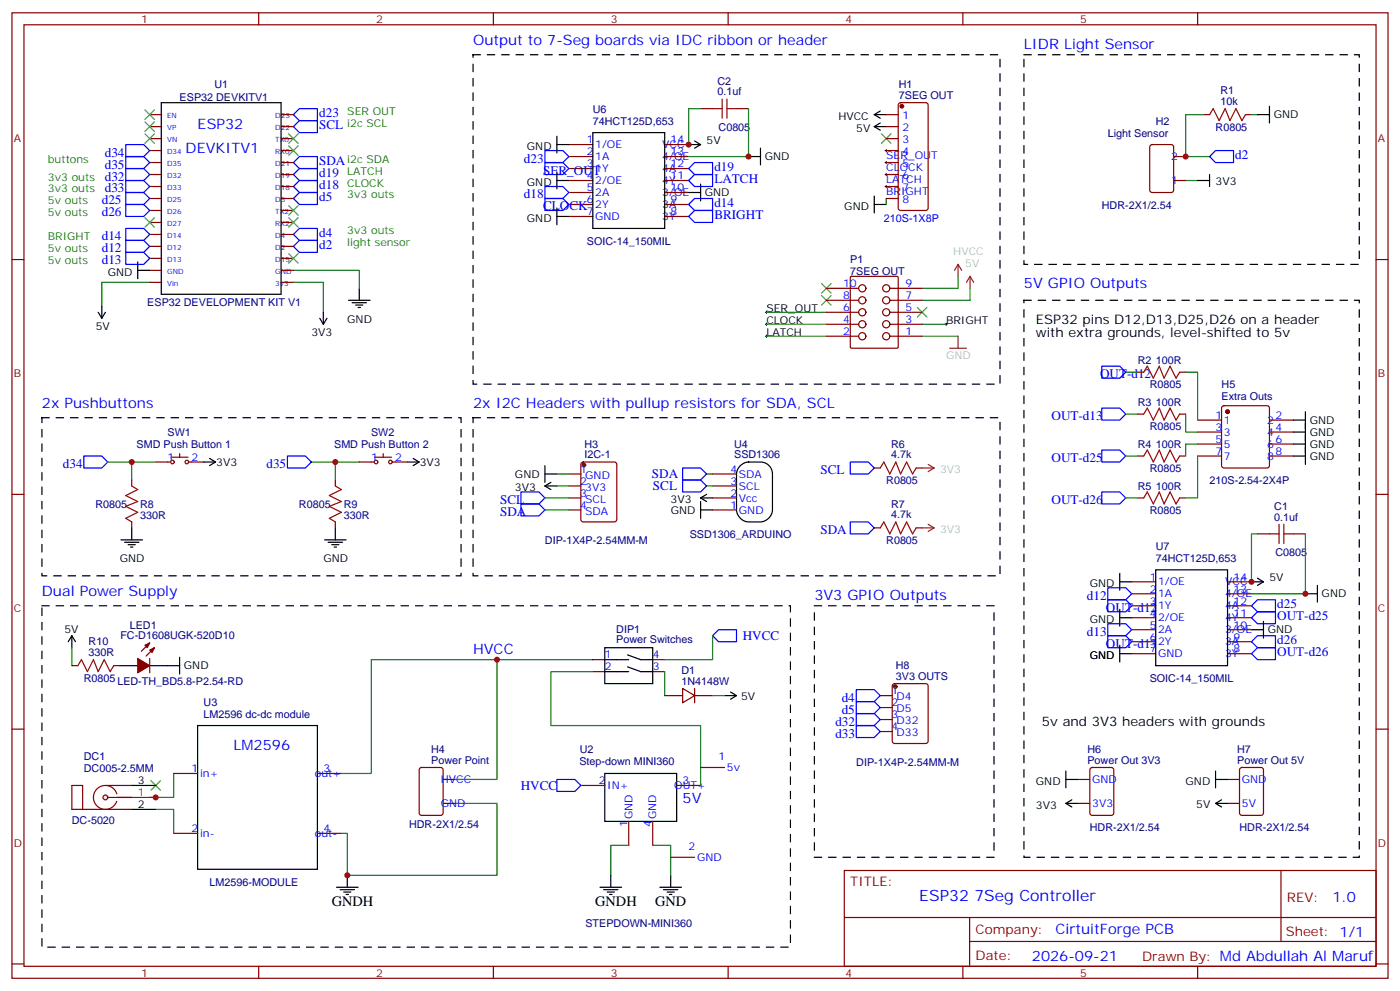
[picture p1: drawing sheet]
<svg xmlns="http://www.w3.org/2000/svg" width="412mm" height="292mm" viewBox="0 0 412 292" stroke-linecap="round" stroke-linejoin="round" font-family="sans-serif">
<g fill="none" stroke="#870000" stroke-width=".35">
<path d="M3.5 3.8h405.4v284.3h-405.4zM7.1 7.3h398.2v277.3h-398.2zM76.2 3.8v3.5M145.3 3.8v3.5M214.5 3.8v3.5M283.6 3.8v3.5M352.8 3.8v3.5M167.6 42.6h7M167.6 46.1h7M167.6 49.6h7M167.6 53.2h7M167.6 56.7h7"/>
<path d="M195.8 42.6h7M195.8 46.1h7M195.8 49.6h7M195.8 53.2h7M195.8 56.7h7M3.5 76.4h3.6M167.6 60.2h7M167.6 63.7h7M195.8 60.2h7M195.8 63.7h7M405.3 76.4h3.6M3.5 145.6h3.6"/>
<path d="M405.3 145.6h3.6M3.5 214.7h3.6M405.3 214.7h3.6M24.3 238.4v-7.1h-3.1v7.1h17.6M31.4 231.3h7.4M31.7 234.8h7.1M51.2 227.8h7M93.5 227.8h7M171.1 231.3h7.1M199.3 231.3h7.1M51.2 245.4h7M93.5 245.4h7"/>
<path d="M185.2 241.9v7.1M192.3 241.9v7.1M248.7 256.4h156.6v28.2h-156.6zM377.3 256.4v20.9M248.7 270.2h156.5M285.6 277.3h119.6M285.6 270.2v14.1M3.5 283.9h3.6M76.2 284.6v3.5M145.3 284.6v3.5M214.5 284.6v3.5M283.6 284.6v3.5"/>
<path d="M352.8 284.6v3.5M405.3 283.9h3.6"/>
</g>
<path d="M174.6 39.1h21.2v28.2h-21.2zM58.2 213.7h35.3v42.3h-35.3zM38.8 231.3h7.1M38.8 238.4h7.1M178.2 227.8h21.1v14.1h-21.1z" fill="none" stroke="#000" stroke-width=".35"/>
<path d="M45.9 238.4h5.3v7M51.2 227.8v7h-7.1" fill="none" stroke="#008700" stroke-width=".35"/>
<path d="M44.4 229.9l2.9 2.8M47.3 229.9l-2.9 2.8" fill="none" stroke="#3c3" stroke-width=".35"/>
<path d="M38.8 234.8h7.1" fill="none" stroke="#f00" stroke-width=".35"/>
<circle cx="31" cy="234.8" r=".71" fill="#f0f0f0" stroke="#870000" stroke-width=".35"/>
<g fill="none" stroke="#870000" stroke-width=".35">
<path d="M44.1 33.8h3.5M44.1 37.3h3.5M82.9 33.8h3.5M82.9 37.3h3.5M261.1 33.8h3.5M261.1 37.3h3.5M264.8 30.4l.5-.2h7.4l.6 .5 .1 30.6-.5 .6-7.6 .1-.7-.5v-30.6zM44.1 40.8h3.5M44.1 44.3h3.5M44.1 47.9h3.5M44.1 51.4h3.5M44.1 54.9h3.5"/>
<path d="M44.1 58.5h3.5M82.9 40.8h3.5M82.9 44.3h3.5M82.9 47.9h3.5M82.9 51.4h3.5M82.9 54.9h3.5M82.9 58.5h3.5M261.1 40.8h3.5M261.1 44.3h3.5M261.1 47.9h3.5M261.1 51.4h3.5M261.1 54.9h3.5"/>
<path d="M261.1 58.5h3.5M44.1 62h3.5M44.1 65.5h3.5M44.1 69h3.5M44.1 72.6h3.5M44.1 76.1h3.5M44.1 79.6h3.5M82.9 62h3.5M82.9 65.5h3.5M82.9 69h3.5M82.9 72.6h3.5M82.9 76.1h3.5"/>
<path d="M82.9 79.6h3.5M44.1 83.1h3.5M82.9 83.1h3.5M250.5 81.6l.3-.2h13.4l.3 .2 .1 20.6-.2 .3-13.6 .1-.3-.2zM167.6 139.6h3.5M171.3 136.3l.5-.2h9.2l.6 .4 .1 16.5-.5 .6-9.4 .1-.6-.5-.1-16.4zM167.6 143.1h3.5M167.6 146.6h3.5M167.6 150.2h3.5M34.4 233.8a3.5 3.5 0 0 0-5.4-1.8 3.5 3.5 0 0 0-.1 5.7 3.5 3.5 0 0 0 5.5-1.7"/>
</g>
<path d="M261.1 58.5v1.7M86.4 79.6h19.4v5.3M44.1 83.1h-14.1v7.1M86.4 83.1h8.8v8.9M271.6 95.5h7.1M174.6 194.3h-65.2v33.5h-8.9M134.1 236.6h12.3v21.2h-44.1v-12.4h-1.8M185.2 249h-5.3v8.8M192.3 249h5.3v8.8" fill="none" stroke="#008700" stroke-width=".35"/>
<g fill="none" stroke="#000" stroke-width=".35">
<path d="M47.5 30.2h35.3v56.5h-35.3zM257.5 37.3h3.6M257.5 37.3l1.8 1M257.5 33.8h3.6M257.5 33.8l1.8 1M259.3 36.2l-1.8 1.1M259.3 32.7l-1.8 1.1M164 53.2h3.6M164 40.1v4.9M164 50.7v4.9M164 42.6h3.6M202.8 42.6h3.6"/>
<path d="M202.8 56.7h3.6M204.6 41.5l1.8 1.1M206.4 54.2v5M206.4 42.6l-1.8 1M220.5 46.1h3.5M224 43.6v5M257.5 57.7v5M40.6 79.6h3.5M40.6 77.2v4.9M164 61.3v4.9M164 63.7h3.6M257.5 60.2h3.6"/>
<path d="M102.7 88.4h6.3M103.7 89.1h4.2M104.8 89.9h2.1M105.5 90.6h.7M105.8 84.9v3.5M160.5 139.6h3.5M160.5 137.1v5M206.4 147.7v4.9M206.4 150.2h3.5M102.3 257.8v3.5M179.9 257.8v3.5M197.6 257.8v3.5"/>
<path d="M99.1 261.3h6.4M100.2 262h4.2M101.2 262.7h2.2M102 263.4h.7M176.7 261.3h6.4M177.8 262h4.2M178.9 262.7h2.1M179.6 263.4h.7M194.4 261.3h6.3M195.4 262h4.3M196.5 262.7h2.1M197.2 263.4h.7"/>
</g>
<g fill="none" stroke="#000" stroke-width=".29">
<path d="M260.7 44.3h.7M260.7 47.9h.7M260.7 51.4h.7M260.7 54.9h.7M261.1 44v.7M261.1 47.5v.7M261.1 51v.8M261.1 54.6v.7M225.4 92h.7M225.4 95.5h.7M225.4 99h.7M225.8 91.6v.7"/>
<path d="M225.8 95.1v.7M225.8 98.7v.7M278.3 95.5h.7M278.7 95.1v.7"/>
</g>
<path d="M259.6 39.4l2.9 2.8M262.5 39.4l-2.9 2.8M242 83.5l2.8 2.8M242 87l2.8 2.9M244.8 83.5l-2.8 2.8M244.8 87l-2.8 2.9M270.2 90.6l2.8 2.8M273 90.6l-2.8 2.8" fill="none" stroke="#3c3" stroke-width=".35"/>
<g fill="#870000" stroke="#870000" stroke-width=".35">
<circle cx="265.6" cy="31.3" r=".53"/>
<circle cx="172" cy="136.9" r=".53"/>
</g>
<g fill="none" stroke="#00f" stroke-width=".35">
<path d="M86.4 33.8l1.8-1.8h5.3v3.5h-5.3zM86.4 37.3l1.8-1.8h5.3v3.6h-5.3zM37 53.2h5.3l1.8 1.7-1.8 1.8h-5.3zM37 49.6h5.3l1.8 1.8-1.8 1.8h-5.3zM86.4 54.9l1.8-1.7h5.3v3.5h-5.3zM86.4 47.9l1.8-1.8h5.3v3.5h-5.3zM86.4 51.4l1.8-1.8h5.3v3.6h-5.3zM160.5 47.9h5.3l1.8 1.7-1.8 1.8h-5.3zM160.5 58.5h5.3l1.8 1.7-1.8 1.8h-5.3zM160.5 44.3h5.3l1.8 1.8-1.8 1.8h-5.3zM160.5 54.9h5.3l1.8 1.8-1.8 1.8h-5.3zM202.8 49.6l1.8-1.7h5.3v3.5h-5.3z"/>
<path d="M202.8 53.2l1.8-1.8h5.3v3.5h-5.3zM37 70.8h5.3l1.8 1.8-1.8 1.7h-5.3zM37 74.3h5.3l1.8 1.8-1.8 1.8h-5.3zM37 67.3h5.3l1.8 1.7-1.8 1.8h-5.3zM86.4 72.6l1.8-1.8h5.3v3.5h-5.3zM86.4 69l1.8-1.7h5.3v3.5h-5.3zM202.8 60.2l1.8-1.7h5.3v3.5h-5.3zM202.8 63.7l1.8-1.7h5.3v3.5h-5.3zM201.1 137.8h5.3l1.7 1.8-1.7 1.8h-5.3zM153.5 148.4h5.2l1.8 1.8-1.8 1.7h-5.2zM153.5 144.9h5.2l1.8 1.7-1.8 1.8h-5.2zM201.1 141.4h5.3l1.7 1.7-1.7 1.8h-5.3z"/>
</g>
<path d="M282.2 77.9v3.5M282.2 77.9l1.1 1.7M282.2 77.9l-1 1.7M282.2 99v3.6M285.8 81.4v3.5M285.8 81.4l1 1.7M285.8 81.4l-1.1 1.7M279.8 102.6h4.9" fill="none" stroke="#8c2424" stroke-width=".35"/>
<path d="M225.8 95.5h17.6M225.8 99h17.6M225.8 92h17.6M271.6 99h10.6M282.2 81.4v3.5h-10.6M285.8 84.9v3.5h-14.2" fill="none" stroke="#248c24" stroke-width=".35"/>
<g fill="#fff" stroke="#870000" stroke-width=".35">
<circle cx="261.1" cy="95.5" r="1.06"/>
<circle cx="254" cy="92" r="1.06"/>
<circle cx="261.1" cy="92" r="1.06"/>
<circle cx="254" cy="95.5" r="1.06"/>
<circle cx="261.1" cy="99" r="1.06"/>
<circle cx="254" cy="99" r="1.06"/>
<circle cx="261.1" cy="88.4" r="1.06"/>
<circle cx="254" cy="84.9" r="1.06"/>
<circle cx="261.1" cy="84.9" r="1.06"/>
<circle cx="254" cy="88.4" r="1.06"/>
</g>
<g fill="none" stroke="#870000" stroke-width=".35">
<path d="M206.4 32h3.5M217 32h3.5M354.5 33.8h1.8M366.9 33.8h1.8M338.9 42.8l.5-.2h5.6l.7 .4v13l-.4 .6-5.9 .1-.7-.5v-12.9zM345.7 53.2h3.5M345.7 46.1h3.5M243.4 95.5h9.5M243.4 92h9.5M243.4 99h9.5M243.4 88.4h9.5M243.4 84.9h9.5"/>
<path d="M262.1 95.5h9.5M262.1 92h9.5M262.1 99h9.5M262.1 88.4h9.5M262.1 84.9h9.5M335.1 109.6h1.8M347.5 109.6h1.7M360.1 119.7l.4-.2h12.7l.5 .2 .2 .5v16.9l-.2 .5-.5 .2h-12.7l-.5-.2-.2-.5v-16.9zM45.9 136.1h4.2M50.4 134.7h5M52.9 133.6v1.1M55.7 136.1h4.3"/>
<path d="M105.8 136.1h4.3M110.4 134.7h5M112.9 133.6v1.1M115.7 136.1h4.2M209.9 139.6h7.1M257.5 137.8h1.8M269.9 137.8h1.7M335.1 134.3h1.8M335.1 122h1.8M347.5 134.3h1.7M347.5 122h1.7M352.8 123.7h7"/>
<path d="M352.8 127.2h7M352.8 130.8h7M352.8 134.3h7M373.9 123.7h7.1M373.9 127.2h7.1M373.9 130.8h7.1M373.9 134.3h7.1M38.8 141.4v1.7M38.8 153.7v1.8M98.8 141.4v1.7M98.8 153.7v1.8M209.9 146.6h7.1"/>
<path d="M209.9 150.2h7.1M209.9 143.1h7.1M257.5 155.5h1.8M269.9 155.5h1.7M335.1 146.6h1.8M347.5 146.6h1.7M370.4 157.2h3.5M381 157.2h3.5M333.4 171.3h7M333.4 174.9h7M333.4 178.4h7M361.6 171.3h7.1"/>
<path d="M361.6 174.9h7.1M361.6 178.4h7.1M21.2 196h1.7M33.5 196h1.8M44.1 189.3l-2.5 2.5M44.1 193.9v4.3M45.5 190.7l-2.5 2.5M174.6 197.8h3.6M174.6 194.3h3.6M192.3 197.8h3.5M192.3 194.3h3.5M333.4 181.9h7"/>
<path d="M333.4 185.5h7M333.4 189h7M333.4 192.5h7M361.6 181.9h7.1M361.6 185.5h7.1M361.6 189h7.1M361.6 192.5h7.1M195.8 204.9h5.3M201.1 202.7l3.5 2.2-3.5 2.1zM204.6 204.9h5.3M204.6 202.7v4.3M259.3 204.9h3.5"/>
<path d="M259.3 208.4h3.5M259.3 211.9h3.5M259.3 215.4h3.5M263.1 201.5l.4-.2h9.2l.6 .5 .1 16.5-.5 .6-9.4 .1-.6-.5-.1-16.5zM123.7 226.2l.5-.2h5.6l.7 .5v12.9l-.4 .7h-5.9l-.7-.4v-13zM130.5 229.6h3.6M130.5 236.6h3.6M206.4 226h7M317.5 229.6h3.5M317.5 236.6h3.5M321.3 226.2l.4-.2h5.7l.6 .5 .1 12.9-.5 .7h-5.9l-.6-.4-.1-13zM361.6 229.6h3.5"/>
<path d="M361.6 236.6h3.5M365.4 226.2l.4-.2h5.7l.6 .5 .1 12.9-.5 .7h-5.9l-.6-.4-.1-13zM197.6 252.5h7"/>
<circle cx="50.8" cy="136.1" r=".53"/>
<circle cx="55" cy="136.1" r=".53"/>
<circle cx="110.8" cy="136.1" r=".53"/>
<circle cx="115" cy="136.1" r=".53"/>
</g>
<g fill="none" stroke="#008700" stroke-width=".35">
<path d="M206.4 32h-3.6v10.6M220.5 32v14.1h-17.7M354.5 33.8h-5.3v12.3h7.1M368.7 33.8h1.7M349.2 53.2h3.6M331.6 109.6h3.5M349.2 109.6h3.6v14.1M31.7 136.1h14.2M38.8 136.1v5.3M91.7 136.1h14.1M98.8 136.1v5.3M164 139.6h3.6"/>
<path d="M208.1 139.6h1.8M331.6 122h3.5M331.6 134.3h3.5M349.2 122v5.2h3.6M352.8 130.8h-3.6v3.5M352.8 134.3v12.3h-3.6M160.5 146.6h7.1M160.5 150.2h7.1M164 143.1h3.6M208.1 143.1h1.8M331.6 146.6h3.5M370.4 157.2h-1.7v14.1"/>
<path d="M384.5 157.2v17.7h-15.8M21.2 190.7v5.3M146.4 194.3v35.3h-12.3M174.6 197.8h-12.3v15.9h44.1v17.6M195.8 197.8v7.1M209.9 187.2v7.1h-14.1M209.9 204.9h3.5"/>
</g>
<g fill="none" stroke="#000" stroke-width=".35">
<path d="M370.4 33.8h3.5M373.9 31.3v4.9M352.8 53.2h3.5M356.3 51.4v3.5M28.9 92l1.1 1.7M30 90.2v3.5M31 92l-1 1.7M94.2 93.7l1 1.8M95.2 92v3.5M96.3 93.7l-1.1 1.8M60 136.1h3.5M61.7 135l1.8 1.1"/>
<path d="M63.5 136.1l-1.8 1M119.9 136.1h3.6M121.7 135l1.8 1.1M123.5 136.1l-1.8 1M218.1 137.1a3.6 3.6 0 0 1 2.4-1h3.5a3.5 3.5 0 0 1 3.5 3.5v10.6a3.8 3.8 0 0 1-3.5 3.5h-3.5a3.8 3.8 0 0 1-3.5-3.5v-10.6a3.5 3.5 0 0 1 1.1-2.5zM381 123.7h3.5M381 127.2h3.5M381 130.8h3.5M381 134.3h3.5M384.5 121.2v15.6M35.6 159h6.4M36.7 159.7h4.2"/>
<path d="M38.8 155.5v3.5M95.6 159h6.4M96.7 159.7h4.2M98.8 155.5v3.5M160.5 143.1h3.5M160.5 143.1l1.8 1.1M162.3 142.1l-1.8 1M206.4 146.6h3.5M206.4 146.6l1.7 1.1M208.1 145.6l-1.7 1M37.7 160.4h2.2M38.5 161.1h.7"/>
<path d="M97.7 160.4h2.1M98.4 161.1h.7M329.8 171.3h3.6M329.8 168.9v4.9M329.8 179.5v4.9M340.4 167.8h21.2v28.2h-21.2zM368.7 171.3h3.5M370.4 170.3l1.8 1M372.2 171.3l-1.8 1.1M384.5 174.9h3.6M388.1 172.4v4.9M21.2 187.2v3.5"/>
<path d="M21.2 187.2l1 1.8M21.2 187.2l-1.1 1.8M35.3 196h5.3M44.1 196h8.8M52.9 193.6v4.9M178.2 190.7h14.1v10.6h-14.1zM178.2 194.3h7M178.2 197.8h7M184.9 192.9l3.8 1.4h3.6M184.9 196.4l3.8 1.4h3.6M329.8 192.5h3.6M329.8 190v5"/>
<path d="M329.8 181.9h3.6M368.7 185.5h3.5M372.2 183v4.9M213.4 204.9h3.6M215.2 203.8l1.8 1.1M217 204.9l-1.8 1M314 236.6h3.5M314 236.6l1.7 1.1M314 229.6h3.5M314 227.1v4.9M315.7 235.5l-1.7 1.1M358.1 236.6h3.5"/>
<path d="M358.1 229.6h3.5M358.1 227.1v4.9M358.1 236.6l1.7 1.1M359.8 235.5l-1.7 1.1"/>
</g>
<g fill="none" stroke="#00f" stroke-width=".35">
<path d="M37 56.7h5.3l1.8 1.8-1.8 1.7h-5.3zM37 42.6h5.3l1.8 1.7-1.8 1.8h-5.3zM37 46.1h5.3l1.8 1.8-1.8 1.7h-5.3zM86.4 58.5l1.8-1.8h5.3v3.5h-5.3zM358.1 44.3h5.3v3.6h-5.3l-1.8-1.8zM37 60.2h5.3l1.8 1.8-1.8 1.7h-5.3zM324.6 107.8h5.2l1.8 1.8-1.8 1.8h-5.2zM24.7 134.3h5.3l1.7 1.8-1.7 1.7h-5.3zM84.7 134.3h5.3l1.7 1.8-1.7 1.7h-5.3zM250.5 136.1h5.3l1.7 1.7-1.7 1.8h-5.3zM324.6 120.2h5.2l1.8 1.8-1.8 1.7h-5.2zM324.6 132.5h5.2l1.8 1.8-1.8 1.8h-5.2z"/>
<path d="M250.5 153.7h5.3l1.7 1.8-1.7 1.7h-5.3zM324.6 144.9h5.2l1.8 1.7-1.8 1.8h-5.2zM326.3 176.6h5.3l1.8 1.8-1.8 1.8h-5.3zM326.3 173.1h5.3l1.8 1.8-1.8 1.7h-5.3zM368.7 178.4l1.7-1.8h5.3v3.6h-5.3zM209.9 187.2l1.8-1.7h5.3v3.5h-5.3zM326.3 187.2h5.3l1.8 1.8-1.8 1.7h-5.3zM326.3 183.7h5.3l1.8 1.8-1.8 1.7h-5.3zM368.7 181.9l1.7-1.7h5.3v3.5h-5.3zM368.7 192.5l1.7-1.8h5.3v3.6h-5.3zM368.7 189l1.7-1.8h5.3v3.5h-5.3zM252.2 203.1h5.3l1.8 1.8-1.8 1.7h-5.3z"/>
<path d="M252.2 206.6h5.3l1.8 1.8-1.8 1.7h-5.3zM252.2 210.1h5.3l1.8 1.8-1.8 1.8h-5.3zM252.2 213.7h5.3l1.8 1.7-1.8 1.8h-5.3zM164 229.6h5.3l1.8 1.7-1.8 1.8h-5.3z"/>
</g>
<g fill="#870000" stroke="#870000" stroke-width=".35">
<path d="M40.6 193.9l3.5 2.1-3.5 2.2z"/>
<path d="M44.1 191.5l1.4-.8-.7 1.5z"/>
<path d="M42.7 190l1.4-.7-.7 1.4z"/>
<circle cx="361.6" cy="121.2" r=".53"/>
<circle cx="263.7" cy="202.2" r=".53"/>
</g>
<g fill="none" stroke="#a10000" stroke-width=".35">
<path d="M209.9 32h2.8M212.7 29.2v5.6M214.1 29.2v5.6M214.1 32h2.9M356.3 33.8l1.1-1.8 1.7 3.5 1.8-3.5 1.4 3.5 1.8-3.5 1.7 3.5 1.1-1.7M336.9 109.6l1.1-1.8 1.7 3.6 1.8-3.6 1.4 3.6 1.8-3.6 1.7 3.6 1.1-1.8M259.3 137.8l1-1.7 1.8 3.5 1.8-3.5 1.4 3.5 1.8-3.5 1.7 3.5 1.1-1.8M336.9 122l1.1-1.8 1.7 3.5 1.8-3.5 1.4 3.5 1.8-3.5 1.7 3.5 1.1-1.7M336.9 134.3l1.1-1.8 1.7 3.6 1.8-3.6 1.4 3.6 1.8-3.6 1.7 3.6 1.1-1.8M38.8 143.1l1.8 1.1-3.6 1.7 3.6 1.8-3.6 1.4 3.6 1.8-3.6 1.7 1.8 1.1M98.8 143.1l1.7 1.1-3.5 1.7 3.5 1.8-3.5 1.4 3.5 1.8-3.5 1.7 1.8 1.1M259.3 155.5l1-1.8 1.8 3.5 1.8-3.5 1.4 3.5 1.8-3.5 1.7 3.5 1.1-1.7"/>
<path d="M336.9 146.6l1.1-1.7 1.7 3.5 1.8-3.5 1.4 3.5 1.8-3.5 1.7 3.5 1.1-1.8M373.9 157.2h2.9M376.8 154.4v5.7M378.2 154.4v5.7M378.2 157.2h2.8M22.9 196l1.1-1.7 1.8 3.5 1.7-3.5 1.4 3.5 1.8-3.5 1.8 3.5 1-1.8"/>
</g>
<path d="M139.3 16.1h155.3v97h-155.3zM301.6 16.1h98.8v61.8h-98.8zM301.6 88.4h98.8v164.1h-98.8zM12.3 123h123.5v46.6h-123.5zM139.3 123h155.3v46.6h-155.3zM12.3 178.4h220.5v100.5h-220.5zM239.9 178.4h52.9v74.1h-52.9z" fill="none" stroke="#000" stroke-width=".35" stroke-dasharray="2.1 2.1"/>
<path d="M271.6 137.8h3.6M273.4 136.8l1.8 1M275.2 137.8l-1.8 1.1M271.6 155.5h3.6M273.4 154.4l1.8 1.1M275.2 155.5l-1.8 1" fill="none" stroke="#8c2424" stroke-width=".35"/>
<g fill="none" stroke="#3c3" stroke-width=".35">
<path d="M42.7 39.4l2.8 2.8M42.7 35.9l2.8 2.8M42.7 32.3l2.8 2.9M45.5 39.4l-2.8 2.8M45.5 35.9l-2.8 2.8M45.5 32.3l-2.8 2.9M85 39.4l2.8 2.8M87.8 39.4l-2.8 2.8M85 42.9l2.8 2.9M87.8 42.9l-2.8 2.9M42.7 64.1l2.8 2.8M45.5 64.1l-2.8 2.8"/>
<path d="M85 60.6l2.8 2.8M85 64.1l2.8 2.8M85 74.7l2.8 2.8M87.8 60.6l-2.8 2.8M87.8 64.1l-2.8 2.8M87.8 74.7l-2.8 2.8"/>
</g>
<g fill="#c00">
<circle cx="146.4" cy="194.3" r=".88"/>
<circle cx="368.7" cy="171.3" r=".88"/>
<circle cx="220.5" cy="46.1" r=".88"/>
<circle cx="349.3" cy="46.1" r=".88"/>
<circle cx="45.9" cy="234.8" r=".88"/>
<circle cx="202.8" cy="42.6" r=".88"/>
<circle cx="384.5" cy="174.9" r=".88"/>
<circle cx="38.8" cy="136.1" r=".88"/>
<circle cx="98.8" cy="136.1" r=".88"/>
<circle cx="102.3" cy="257.8" r=".88"/>
</g>
<text font-size="4.6" fill="#00f" x="270.8" y="265.4">ESP32 7Seg Controller</text>
<g font-size="4.2" fill="#00f">
<text x="139.3" y="13.3">Output to 7-Seg boards via IDC ribbon or header</text>
<text x="301.6" y="14.4">LIDR Light Sensor</text>
<text x="58.2" y="38">ESP32</text>
<text x="54.7" y="45.1">DEVKITV1</text>
<text x="301.6" y="84.9">5V GPIO Outputs</text>
<text x="12.3" y="120.2">2x Pushbuttons</text>
<text x="139.3" y="120.2">2x I2C Headers with pullup resistors for SDA, SCL</text>
<text x="12.3" y="175.6">Dual Power Supply</text>
<text x="239.9" y="176.6">3V3 GPIO Outputs</text>
<text x="139.3" y="192.5">HVCC</text>
<text x="68.8" y="220.9">LM2596</text>
<text x="201.1" y="236.6">5V</text>
<text x="392.5" y="265.6">1.0</text>
<text x="310.9" y="275.2">CirtuitForge PCB</text>
<text x="304" y="283">2026-09-21</text>
</g>
<g font-size="4.2">
<text x="97.7" y="266.9">GNDH</text>
<text x="175.3" y="266.9">GNDH</text>
<text x="193" y="266.9">GND</text>
</g>
<g font-size="3.9" fill="#00f">
<text x="94" y="34.5">d23</text>
<text x="94" y="38">SCL</text>
<text x="30.9" y="46.1">d34</text>
<text x="154.3" y="47.9">d23</text>
<text x="363.9" y="46.8">d2</text>
<text x="30.9" y="53.2">d32</text>
<text x="30.9" y="49.6">d35</text>
<text x="94" y="48.6">SDA</text>
<text x="94" y="52.1">d19</text>
<text x="160" y="51.4">SER_OUT</text>
<text x="210.4" y="50.4">d19</text>
<text x="210.4" y="53.9">LATCH</text>
<text x="30.9" y="56.7">d33</text>
<text x="94" y="55.7">d18</text>
<text x="94" y="59.2">d5</text>
<text x="154.3" y="58.5">d18</text>
<text x="30" y="60">d25</text>
<text x="30" y="63.5">d26</text>
<text x="160" y="62">CLOCK</text>
<text x="210.4" y="60.9">d14</text>
<text x="210.4" y="64.5">BRIGHT</text>
<text x="30" y="70.6">d14</text>
<text x="94" y="69.8">d4</text>
<text x="30" y="74.1">d12</text>
<text x="30" y="77.7">d13</text>
<text x="94" y="73.3">d2</text>
<text x="324" y="111.4">OUT-d12</text>
<text x="309.7" y="123.7">OUT-d13</text>
<text x="18.5" y="137.8">d34</text>
<text x="78.5" y="137.8">d35</text>
<text x="309.7" y="136.1">OUT-d25</text>
<text x="192" y="140.8">SDA</text>
<text x="241.7" y="139.6">SCL</text>
<text x="147.3" y="148.4">SCL</text>
<text x="192.3" y="144.4">SCL</text>
<text x="309.7" y="148.4">OUT-d26</text>
<text x="147.3" y="151.9">SDA</text>
<text x="241.7" y="157.2">SDA</text>
<text x="320.1" y="176.6">d12</text>
<text x="376.2" y="179.1">d25</text>
<text x="325.8" y="180.2">OUT-d12</text>
<text x="376.2" y="182.7">OUT-d25</text>
<text x="218.8" y="188.5">HVCC</text>
<text x="320.1" y="187.2">d13</text>
<text x="325.8" y="190.7">OUT-d13</text>
<text x="376.2" y="189.7">d26</text>
<text x="376.2" y="193.2">OUT-d26</text>
<text x="247.9" y="206.6">d4</text>
<text x="246.1" y="213.7">d32</text>
<text x="247.9" y="210.2">d5</text>
<text x="246.1" y="217.2">d33</text>
<text x="153.4" y="232.6">HVCC</text>
</g>
<g font-size="3.9">
<text x="305.2" y="95.5">ESP32 pins D12,D13,D25,D26 on a header</text>
<text x="305.2" y="99.4">with extra grounds, level-shifted to 5v</text>
<text x="306.9" y="213.9">5v and 3V3 headers with grounds</text>
</g>
<g font-size="3.9" fill="#800">
<text x="250.5" y="260.9">TITLE:</text>
<text x="379.1" y="265.6">REV:</text>
<text x="287.4" y="275.1">Company:</text>
<text x="378.7" y="275.8">Sheet: 1/1</text>
<text x="287.4" y="282.8">Date:</text>
<text x="336.4" y="282.9">Drawn By: Md Abdullah Al Maruf</text>
</g>
<g font-size="3.2" fill="#800">
<text x="41.6" y="6.8">1</text>
<text x="110.8" y="6.8">2</text>
<text x="179.9" y="6.8">3</text>
<text x="249.1" y="6.8">4</text>
<text x="318.2" y="6.8">5</text>
<text x="4.1" y="41.9">A</text>
<text x="405.9" y="41.9">A</text>
<text x="4.1" y="111">B</text>
<text x="405.9" y="111">B</text>
<text x="4.1" y="180.2">C</text>
<text x="405.9" y="180.2">C</text>
<text x="4.1" y="249.3">D</text>
<text x="405.9" y="249.3">D</text>
<text x="41.6" y="287.6">1</text>
<text x="110.8" y="287.6">2</text>
<text x="179.9" y="287.6">3</text>
<text x="249.1" y="287.6">4</text>
<text x="318.2" y="287.6">5</text>
</g>
<g font-size="3.2" fill="#000080">
<text x="52.9" y="29.7">ESP32 DEVKITV1</text>
<text x="63.2" y="26">U1</text>
<text x="211.3" y="28.1">0.1uf</text>
<text x="211.3" y="24.9">C2</text>
<text x="264.8" y="29.2">7SEG OUT</text>
<text x="264.8" y="26">H1</text>
<text x="359.5" y="27.7">R1</text>
<text x="174.6" y="33.2">U6</text>
<text x="359.5" y="30.9">10k</text>
<text x="174.6" y="36.8">74HCT125D,653</text>
<text x="211.7" y="38.5">C0805</text>
<text x="326.3" y="40.3">Light Sensor</text>
<text x="340.4" y="36.8">H2</text>
<text x="358.1" y="38.5">R0805</text>
<text x="324.6" y="61.5">HDR-2X1/2.54</text>
<text x="172.9" y="72">SOIC-14_150MIL</text>
<text x="250.5" y="77.3">P1</text>
<text x="250.5" y="80.9">7SEG OUT</text>
<text x="43.4" y="90.2">ESP32 DEVELOPMENT KIT V1</text>
<text x="335.1" y="107.3">R2</text>
<text x="340.4" y="107.3">100R</text>
<text x="335.1" y="119.7">R3</text>
<text x="338.7" y="114.4">R0805</text>
<text x="340.4" y="119.7">100R</text>
<text x="359.8" y="117.9">Extra Outs</text>
<text x="359.8" y="114.4">H5</text>
<text x="40.2" y="131.9">SMD Push Button 1</text>
<text x="49.3" y="128.4">SW1</text>
<text x="98.4" y="131.9">SMD Push Button 2</text>
<text x="109.3" y="128.4">SW2</text>
<text x="172.2" y="131.8">H3</text>
<text x="216.3" y="131.8">U4</text>
<text x="262.5" y="131.8">R6</text>
<text x="338.7" y="126.7">R0805</text>
<text x="172.2" y="135">I2C-1</text>
<text x="216.3" y="135">SSD1306</text>
<text x="262.5" y="135">4.7k</text>
<text x="335.1" y="132">R4</text>
<text x="340.4" y="132">100R</text>
<text x="261.1" y="142.5">R0805</text>
<text x="338.7" y="139.1">R0805</text>
<text x="356.3" y="142.6">210S-2.54-2X4P</text>
<text x="28.1" y="149.5">R0805</text>
<text x="41.3" y="149.5">R8</text>
<text x="88.1" y="149.5">R0805</text>
<text x="101.2" y="149.5">R9</text>
<text x="262.5" y="149.5">R7</text>
<text x="335.1" y="144.4">R5</text>
<text x="340.4" y="144.4">100R</text>
<text x="41.3" y="152.7">330R</text>
<text x="101.2" y="152.7">330R</text>
<text x="262.5" y="152.6">4.7k</text>
<text x="338.7" y="151.4">R0805</text>
<text x="375.4" y="153.4">0.1uf</text>
<text x="375.4" y="150.2">C1</text>
<text x="160.5" y="160.2">DIP-1X4P-2.54MM-M</text>
<text x="203.2" y="158.4">SSD1306_ARDUINO</text>
<text x="261.1" y="160.2">R0805</text>
<text x="340.4" y="165.5">74HCT125D,653</text>
<text x="340.4" y="162">U7</text>
<text x="375.7" y="163.7">C0805</text>
<text x="38.2" y="185.1">LED1</text>
<text x="26.1" y="190">R10</text>
<text x="35.4" y="188.3">FC-D1608UGK-520D10</text>
<text x="181.6" y="189.5">Power Switches</text>
<text x="181.6" y="186.3">DIP1</text>
<text x="26.1" y="193.2">330R</text>
<text x="263.9" y="197.1">H8</text>
<text x="24.7" y="200.7">R0805</text>
<text x="34.6" y="201.7">LED-TH_BD5.8-P2.54-RD</text>
<text x="200.7" y="201.7">1N4148W</text>
<text x="200.7" y="198.5">D1</text>
<text x="263.9" y="200.3">3V3 OUTS</text>
<text x="338.7" y="200.8">SOIC-14_150MIL</text>
<text x="60" y="207.9">U3</text>
<text x="60" y="211.4">LM2596 dc-dc module</text>
<text x="127" y="221.7">H4</text>
<text x="170.8" y="221.9">U2</text>
<text x="320.3" y="221.8">H6</text>
<text x="364.4" y="221.8">H7</text>
<text x="24.7" y="227.3">DC005-2.5MM</text>
<text x="24.7" y="223.7">DC1</text>
<text x="127" y="225">Power Point</text>
<text x="170.7" y="225.4">Step-down MINI360</text>
<text x="252.2" y="225.5">DIP-1X4P-2.54MM-M</text>
<text x="320.3" y="225">Power Out 3V3</text>
<text x="364.4" y="225">Power Out 5V</text>
<text x="21.2" y="242.6">DC-5020</text>
<text x="120.5" y="243.8">HDR-2X1/2.54</text>
<text x="321" y="244.8">HDR-2X1/2.54</text>
<text x="365.1" y="244.8">HDR-2X1/2.54</text>
<text x="61.7" y="260.8">LM2596-MODULE</text>
<text x="172.5" y="273">STEPDOWN-MINI360</text>
</g>
<g font-size="3.2" fill="#360">
<text x="102.3" y="33.8">SER OUT</text>
<text x="102.3" y="37.3">i2c SCL</text>
<text x="14.1" y="47.9">buttons</text>
<text x="102.3" y="47.9">i2c SDA</text>
<text x="14.1" y="53.2">3v3 outs</text>
<text x="102.3" y="51.4">LATCH</text>
<text x="14.1" y="56.7">3v3 outs</text>
<text x="102.3" y="58.5">3v3 outs</text>
<text x="102.3" y="54.9">CLOCK</text>
<text x="14.1" y="60.2">5v outs</text>
<text x="14.1" y="63.7">5v outs</text>
<text x="14.1" y="70.8">BRIGHT</text>
<text x="102.3" y="69">3v3 outs</text>
<text x="14.1" y="74.3">5v outs</text>
<text x="14.1" y="77.9">5v outs</text>
<text x="102.3" y="72.6">light sensor</text>
</g>
<g font-size="3.2">
<text x="246.9" y="35.3">HVCC</text>
<text x="375.2" y="34.8">GND</text>
<text x="252.2" y="38.8">5V</text>
<text x="155.2" y="44.1">GND</text>
<text x="208.1" y="42.4">5V</text>
<text x="225.3" y="47.2">GND</text>
<text x="155.2" y="54.7">GND</text>
<text x="207.6" y="57.7">GND</text>
<text x="358.1" y="54.5">3V3</text>
<text x="155.2" y="65.3">GND</text>
<text x="248.7" y="61.8">GND</text>
<text x="31.8" y="81.2">GND</text>
<text x="102.3" y="95">GND</text>
<text x="225.8" y="92">SER_OUT</text>
<text x="225.8" y="95.5">CLOCK</text>
<text x="278.7" y="95.5">BRIGHT</text>
<text x="28.2" y="97.1">5V</text>
<text x="91.7" y="98.8">3V3</text>
<text x="225.8" y="99">LATCH</text>
<text x="385.8" y="124.8">GND</text>
<text x="385.8" y="128.3">GND</text>
<text x="385.8" y="131.8">GND</text>
<text x="63.7" y="137.4">3V3</text>
<text x="123.7" y="137.4">3V3</text>
<text x="385.8" y="135.4">GND</text>
<text x="151.7" y="140.9">GND</text>
<text x="151.7" y="144.7">3V3</text>
<text x="197.6" y="148.2">3V3</text>
<text x="197.6" y="151.5">GND</text>
<text x="35.3" y="165.6">GND</text>
<text x="95.2" y="165.6">GND</text>
<text x="321" y="172.9">GND</text>
<text x="373.9" y="171.1">5V</text>
<text x="389.3" y="175.9">GND</text>
<text x="321" y="183.5">GND</text>
<text x="19" y="186.3">5V</text>
<text x="373.4" y="186.5">GND</text>
<text x="54.2" y="197.1">GND</text>
<text x="321" y="194.1">GND</text>
<text x="218.3" y="206.2">5V</text>
<text x="40.6" y="231">3</text>
<text x="305.2" y="231.1">GND</text>
<text x="349.3" y="231.1">GND</text>
<text x="40.6" y="238">2</text>
<text x="305.2" y="238.2">3V3</text>
<text x="352.4" y="237.9">5V</text>
</g>
<g font-size="3.2" fill="#00f">
<text x="265.9" y="35.2">1</text>
<text x="265.9" y="38.7">2</text>
<text x="172.9" y="42.2">1</text>
<text x="172.9" y="45.8">2</text>
<text x="175.3" y="43.6">1/OE</text>
<text x="175.3" y="47.2">1A</text>
<text x="195.1" y="47.2">4/OE</text>
<text x="195.1" y="43.6">VCC</text>
<text x="197.6" y="45.8">13</text>
<text x="197.6" y="42.2">14</text>
<text x="261.1" y="46.9">SER_OUT</text>
<text x="265.9" y="42.2">3</text>
<text x="265.9" y="45.8">4</text>
<text x="345" y="47.2">2</text>
<text x="172.9" y="49.3">3</text>
<text x="172.9" y="52.8">4</text>
<text x="175.3" y="50.7">1Y</text>
<text x="195.1" y="50.7">4A</text>
<text x="197.6" y="52.8">11</text>
<text x="197.6" y="49.3">12</text>
<text x="261.1" y="50.5">CLOCK</text>
<text x="261.1" y="54">LATCH</text>
<text x="265.9" y="49.3">5</text>
<text x="265.9" y="52.8">6</text>
<text x="172.9" y="56.3">5</text>
<text x="172.9" y="59.9">6</text>
<text x="175.3" y="54.2">2/OE</text>
<text x="175.3" y="57.7">2A</text>
<text x="195.1" y="57.7">3/OE</text>
<text x="195.1" y="54.2">4Y</text>
<text x="197.6" y="59.9">9</text>
<text x="197.6" y="56.3">10</text>
<text x="261.1" y="57.5">BRIGHT</text>
<text x="265.9" y="56.3">7</text>
<text x="265.9" y="59.9">8</text>
<text x="345" y="54.2">1</text>
<text x="172.9" y="63.4">7</text>
<text x="175.3" y="61.3">2Y</text>
<text x="175.3" y="64.8">GND</text>
<text x="195.1" y="64.8">3Y</text>
<text x="195.1" y="61.3">3A</text>
<text x="197.6" y="63.4">8</text>
<text x="260.3" y="65.5">210S-1X8P</text>
<text x="248.4" y="84.6">10</text>
<text x="248.4" y="88.1">8</text>
<text x="266.7" y="88.1">7</text>
<text x="266.7" y="84.6">9</text>
<text x="248.4" y="91.6">6</text>
<text x="248.4" y="95.1">4</text>
<text x="266.7" y="95.1">3</text>
<text x="266.7" y="91.6">5</text>
<text x="248.4" y="98.7">2</text>
<text x="266.7" y="98.7">1</text>
<text x="358.1" y="123.4">1</text>
<text x="360.5" y="124.8">1</text>
<text x="373.2" y="124.8">2</text>
<text x="375.7" y="123.4">2</text>
<text x="358.1" y="126.9">3</text>
<text x="358.1" y="130.4">5</text>
<text x="360.5" y="128.3">3</text>
<text x="360.5" y="131.8">5</text>
<text x="373.2" y="128.3">4</text>
<text x="373.2" y="131.8">6</text>
<text x="375.7" y="126.9">4</text>
<text x="375.7" y="130.4">6</text>
<text x="49.4" y="135.7">1</text>
<text x="56.4" y="135.7">2</text>
<text x="109.4" y="135.7">1</text>
<text x="116.4" y="135.7">2</text>
<text x="358.1" y="133.9">7</text>
<text x="360.5" y="135.4">7</text>
<text x="373.2" y="135.4">8</text>
<text x="375.7" y="133.9">8</text>
<text x="170.9" y="139.2">1</text>
<text x="170.9" y="142.8">2</text>
<text x="172.4" y="141">GND</text>
<text x="215.2" y="142.8">3</text>
<text x="215.2" y="139.2">4</text>
<text x="217.7" y="140.7">SDA</text>
<text x="170.9" y="146.3">3</text>
<text x="170.9" y="149.8">4</text>
<text x="172.4" y="144.5">3V3</text>
<text x="172.4" y="148.1">SCL</text>
<text x="215.2" y="149.8">1</text>
<text x="215.2" y="146.3">2</text>
<text x="217.7" y="147.7">Vcc</text>
<text x="217.7" y="144.2">SCL</text>
<text x="172.4" y="151.6">SDA</text>
<text x="217.7" y="151.2">GND</text>
<text x="338.7" y="171">1</text>
<text x="341.1" y="172.4">1/OE</text>
<text x="360.9" y="172.4">VCC</text>
<text x="363.4" y="171">14</text>
<text x="338.7" y="174.5">2</text>
<text x="338.7" y="178">3</text>
<text x="341.1" y="175.9">1A</text>
<text x="341.1" y="179.5">1Y</text>
<text x="360.9" y="179.5">4A</text>
<text x="360.9" y="175.9">4/OE</text>
<text x="363.4" y="178">12</text>
<text x="363.4" y="174.5">13</text>
<text x="338.7" y="181.6">4</text>
<text x="338.7" y="185.1">5</text>
<text x="341.1" y="183">2/OE</text>
<text x="360.9" y="183">4Y</text>
<text x="363.4" y="185.1">10</text>
<text x="363.4" y="181.6">11</text>
<text x="338.7" y="188.6">6</text>
<text x="341.1" y="186.5">2A</text>
<text x="341.1" y="190">2Y</text>
<text x="360.9" y="190">3A</text>
<text x="360.9" y="186.5">3/OE</text>
<text x="363.4" y="188.6">9</text>
<text x="178.2" y="197.4">2</text>
<text x="178.2" y="193.9">1</text>
<text x="192.3" y="197.4">3</text>
<text x="192.3" y="193.9">4</text>
<text x="338.7" y="192.2">7</text>
<text x="341.1" y="193.6">GND</text>
<text x="360.9" y="193.6">3Y</text>
<text x="363.4" y="192.2">8</text>
<text x="262.6" y="204.5">1</text>
<text x="262.6" y="208">2</text>
<text x="264.1" y="206.3">D4</text>
<text x="264.1" y="209.8">D5</text>
<text x="262.6" y="211.6">3</text>
<text x="262.6" y="215.1">4</text>
<text x="264.1" y="213.3">D32</text>
<text x="264.1" y="216.9">D33</text>
<text x="56.4" y="227.4">1</text>
<text x="95.2" y="227.4">3</text>
<text x="211.7" y="223.9">1</text>
<text x="214.1" y="227.1">5v</text>
<text x="58.9" y="228.8">in+</text>
<text x="92.8" y="228.8">out+</text>
<text x="129.8" y="230.6">HVCC</text>
<text x="176.4" y="231">2</text>
<text x="178.9" y="232.4">IN+</text>
<text x="198.6" y="232.4">OUT+</text>
<text x="201.1" y="231">3</text>
<text x="321.7" y="230.6">GND</text>
<text x="365.8" y="230.6">GND</text>
<text x="129.8" y="237.7">GND</text>
<text x="321.7" y="237.7">3V3</text>
<text x="365.8" y="237.7">5V</text>
<text x="56.4" y="245.1">2</text>
<text x="95.2" y="245.1">4</text>
<text x="184.9" y="243.7" transform="rotate(-90 184.9 243.7)">1</text>
<text x="186.3" y="241.2" transform="rotate(-90 186.3 241.2)">GND</text>
<text x="191.9" y="243.7" transform="rotate(-90 191.9 243.7)">4</text>
<text x="193.3" y="241.2" transform="rotate(-90 193.3 241.2)">GND</text>
<text x="58.9" y="246.5">in-</text>
<text x="92.8" y="246.5">out-</text>
<text x="202.8" y="250.4">2</text>
<text x="205.3" y="253.5">GND</text>
</g>
<g font-size="3.2" fill="#b4b4b4">
<text x="280.8" y="75">HVCC</text>
<text x="284.3" y="78.6">5V</text>
<text x="278.7" y="105.8">GND</text>
<text x="276.9" y="139.4">3V3</text>
<text x="276.9" y="157">3V3</text>
</g>
<text font-size="3.2" fill="#f00" x="40.6" y="234.5">1</text>
<g font-size="2.1" fill="#00f">
<text x="49.2" y="34.8">EN</text>
<text x="81.1" y="34.8">D23</text>
<text x="49.2" y="38.3">VP</text>
<text x="49.2" y="41.9">VN</text>
<text x="81.1" y="38.3">D22</text>
<text x="81.1" y="41.9">TX0</text>
<text x="49.2" y="45.4">D34</text>
<text x="81.1" y="45.4">RX0</text>
<text x="49.2" y="48.9">D35</text>
<text x="49.2" y="52.4">D32</text>
<text x="81.1" y="48.9">D21</text>
<text x="81.1" y="52.4">D19</text>
<text x="49.2" y="56">D33</text>
<text x="49.2" y="59.5">D25</text>
<text x="81.1" y="56">D18</text>
<text x="81.1" y="59.5">D5</text>
<text x="49.2" y="63">D26</text>
<text x="81.1" y="63">TX2</text>
<text x="49.2" y="66.6">D27</text>
<text x="49.2" y="70.1">D14</text>
<text x="81.1" y="66.6">RX2</text>
<text x="81.1" y="70.1">D4</text>
<text x="49.2" y="73.6">D12</text>
<text x="49.2" y="77.1">D13</text>
<text x="81.1" y="73.6">D2</text>
<text x="81.1" y="77.1">D15</text>
<text x="49.2" y="80.7">GND</text>
<text x="81.1" y="80.7">GND</text>
<text x="49.2" y="84.2">Vin</text>
<text x="81.1" y="84.2">3v3</text>
</g>
</svg>
